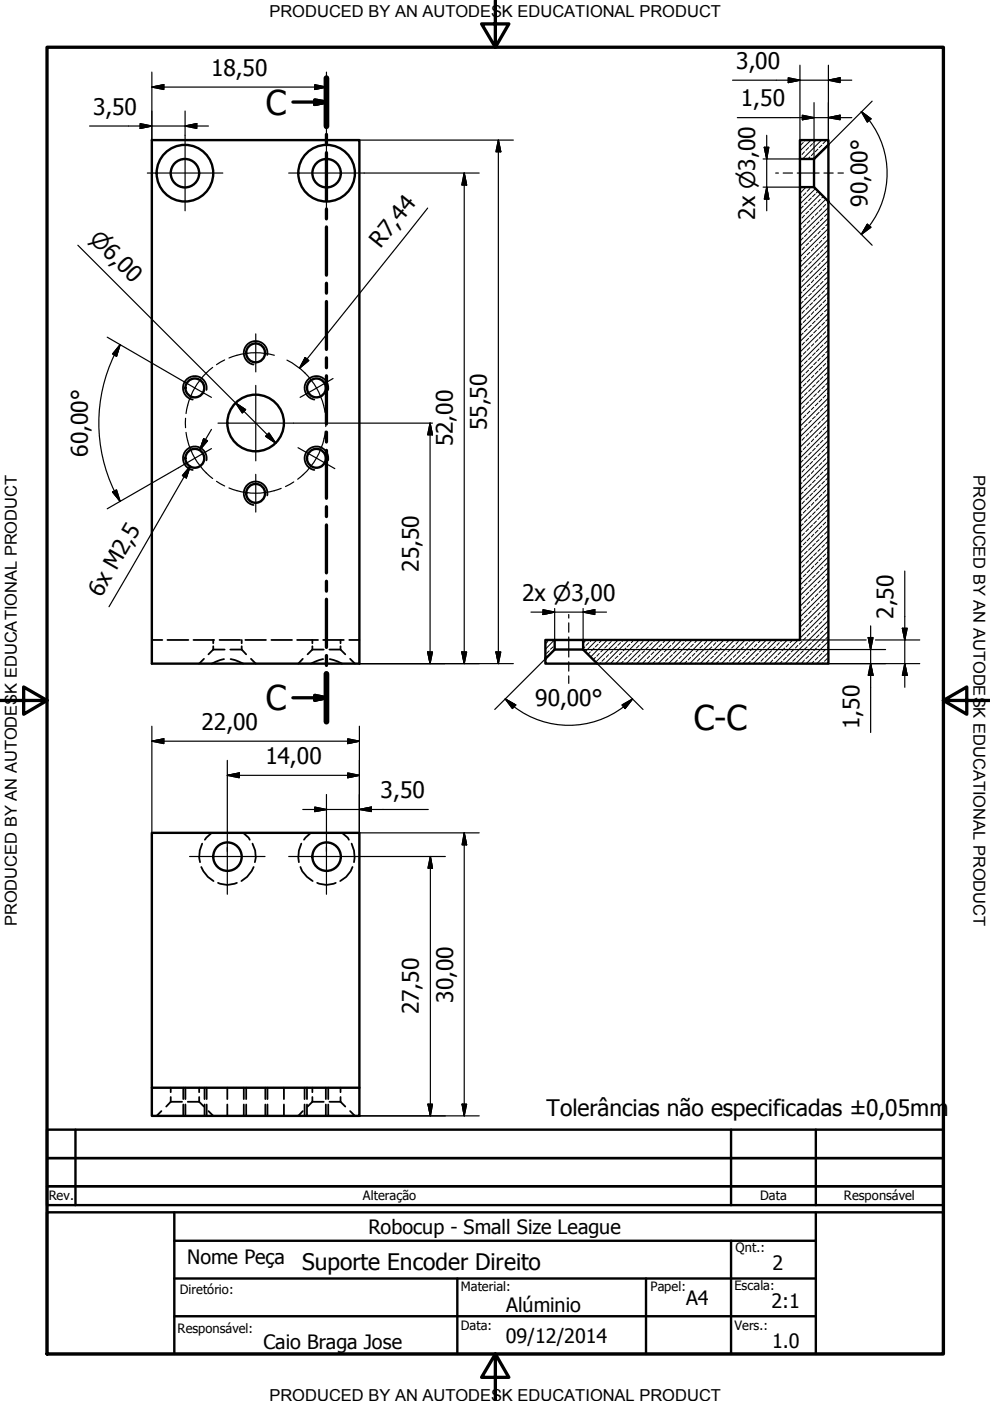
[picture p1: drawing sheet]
<svg xmlns="http://www.w3.org/2000/svg" width="210mm" height="297mm" viewBox="0 0 210 297" stroke-linecap="round" stroke-linejoin="round" font-family="sans-serif">
<!-- layer: Visible (ISO) -->
<g fill="none" stroke="#000" stroke-width=".51">
<path d="M32.2 29.7h44v111h-44zM169.6 39.7h3l3 3v98h-49l-3-3v-2h46zM169.6 29.7h6v1l-3 3h-3zM169.6 33.7v6M172.6 33.7v6M175.6 30.7v12M115.6 135.7h2v2l-2 2zM115.6 139.7v1h11M117.6 137.7h6M117.6 135.7h6M32.2 230.6h44v6h-44zM32.2 230.6v-54h44v54"/>
<circle cx="39.2" cy="36.7" r="3"/>
<circle cx="39.2" cy="36.7" r="6"/>
<circle cx="69.2" cy="36.7" r="3"/>
<circle cx="69.2" cy="36.7" r="6"/>
<circle cx="54.2" cy="74.8" r="2"/>
<circle cx="41.3" cy="97.2" r="2"/>
<circle cx="41.3" cy="82.3" r="2"/>
<circle cx="54.2" cy="89.7" r="6"/>
<circle cx="67.1" cy="97.2" r="2"/>
<circle cx="67.1" cy="82.3" r="2"/>
<circle cx="54.2" cy="104.6" r="2"/>
<circle cx="48.2" cy="181.6" r="3"/>
<circle cx="69.2" cy="181.6" r="3"/>
</g>
<!-- layer: Visible Narrow (ISO) -->
<path d="M56.7 75.3a2.51 2.51 0 0 0-2.1-2.9 2.51 2.51 0 0 0-2.9 2 2.51 2.51 0 0 0 2.1 2.9M43.8 82.7a2.51 2.51 0 0 0-2.1-2.9 2.51 2.51 0 0 0-2.9 2 2.51 2.51 0 0 0 2.1 2.9M43.8 97.6a2.51 2.51 0 0 0-2.1-2.9 2.51 2.51 0 0 0-2.9 2 2.51 2.51 0 0 0 2.1 2.9M69.6 97.6a2.51 2.51 0 0 0-2.1-2.9 2.51 2.51 0 0 0-2.9 2 2.51 2.51 0 0 0 2.1 2.9M69.6 82.7a2.51 2.51 0 0 0-2.1-2.9 2.51 2.51 0 0 0-2.9 2 2.51 2.51 0 0 0 2.1 2.9M56.7 105a2.51 2.51 0 0 0-2.1-2.9 2.51 2.51 0 0 0-2.9 2.1 2.51 2.51 0 0 0 2.1 2.9" fill="none" stroke="#000" stroke-width=".38"/>
<!-- layer: Hidden (ISO) -->
<g fill="none" stroke="#000" stroke-width=".38">
<path d="M32.2 135.7h2.2M35.5 135.7h4.4M41 135.7h4.4M43.2 139.7l-1 1M45.2 137.7h2.4M45.2 137.7l-1 1M45.2 135.7v.7M45.2 137v.7M46.5 135.7h4.4M47.5 139.7l-2.6 1M48.8 137.7h2.4M48.9 139.7l.9 .2 1.8 .8"/>
<path d="M51.2 137.7l1 1M51.2 135.7v.7M51.2 137v.7M52 135.7h4.4M53.2 139.7l1 1M57.5 135.7h4.4M63 135.7h4.4M64.2 139.7l-1 1M66.2 137.7h2.4M66.2 137.7l-1 1M66.2 135.7v.7M66.2 137v.7"/>
<path d="M68.5 139.7l-2.6 1M68.5 135.7h4.4M69.8 137.7h2.4M69.9 139.7l1.7 .6 .9 .4M72.2 137.7l1 1M72.2 135.7v.7M72.2 137v.7M74 135.7h2.2M74.2 139.7l1 1M42.9 178.9l-.5 1.4-.2 1.5 .2 1M44.9 176.6l-1.5 1.4M51.6 176.6l1.1 1 .3 .4"/>
<path d="M53.5 178.9l.6 1.4 .1 1.5-.2 1M63.9 178.9l-.5 1.4-.2 1.5 .2 1M65.9 176.6l-1.4 1.4M72.5 176.6l1.2 1 .3 .4M74.5 178.9l.6 1.4 .1 1.5-.1 1M42.7 183.8l.4 .9 1 1.2 1.2 .9M46.2 187.2a4.7 4.7 0 0 0 4 0M53.8 183.8l-.5 .9-.9 1.2-1.2 .9M63.7 183.8l.4 .9 1 1.2 1.2 .9M67.2 187.2a4.6 4.6 0 0 0 4 0M74.7 183.8l-.3 .9-1 1.2-1.3 .9M34.2 235.6l-1 1"/>
<path d="M36.2 233.6h2.4M36.2 233.6l-1 1M36.2 230.6v1M36.2 232.6v1M38.9 230.6v2.4M38.9 234.2v2.4M39.3 230.6v2.4M39.3 234.2v2.4M39.8 233.6h2.4M42.2 233.6l1 1M42.2 230.6v1M42.2 232.6v1"/>
<path d="M43.4 230.6v2.4M43.4 234.2v2.4M43.8 230.6v2.4M43.8 234.2v2.4M44.2 235.6l1 1M48.2 230.6v2.4M48.2 234.2v2.4M51.7 230.6v2.4M51.7 234.2v2.4M52.2 230.6v2.4M52.2 234.2v2.4M56.3 230.6v2.4"/>
<path d="M56.3 234.2v2.4M56.7 230.6v2.4M56.7 234.2v2.4M60.2 230.6v2.4M60.2 234.2v2.4M64.2 235.6l-1 1M64.6 230.6v2.4M64.6 234.2v2.4M65.1 230.6v2.4M65.1 234.2v2.4M66.2 230.6v1M66.2 232.6v1"/>
<path d="M66.2 233.6h2.4M66.2 233.6l-1 1M69.1 230.6v2.4M69.1 234.2v2.4M69.6 230.6v2.4M69.6 234.2v2.4M69.8 233.6h2.4M72.2 230.6v1M72.2 232.6v1M72.2 233.6l1 1M74.2 235.6l1 1"/>
</g>
<!-- layer: Section Line (ISO) -->
<g fill="none" stroke="#000" stroke-width=".7">
<path d="M69.2 16.6v10.2M62.1 21.6h7.1M66.7 21.2l2.5 .4-2.5 .5zM69.2 28.5v2.1M69.2 32.4v10.1M69.2 44.3v2.1M69.2 48.1v10.2M69.2 60.1v2.1M69.2 63.9v10.2M69.2 75.9v2.1M69.2 79.7v10.2M69.2 91.6v2.1"/>
<path d="M69.2 95.5v10.1M69.2 107.4v2.1M69.2 111.3v10.2M69.2 123.2v2.1M69.2 127v10.3M69.2 139v2.1M62.1 147.9h7.1M66.7 147.4l2.5 .5-2.5 .5zM69.2 142.9v10.1"/>
</g>
<path d="M69.2 16.6v10.2M69.2 142.9v10.1" fill="none" stroke="#000" stroke-width="1.2"/>
<path d="M66.7 22.1l2.5-.5zM66.7 21.2l2.5 .4-2.5 .5zM66.7 148.4l2.5-.5zM66.7 147.4l2.5 .5-2.5 .5z" fill="#000" stroke="#000" stroke-width=".7"/>
<!-- layer: Border (ISO) -->
<path d="M10 10h190v277.1h-190zM105 0v10l-2.9-4.9h5.8l-2.9 4.9M0 148.5h10l-5-2.8v5.7l5-2.9M200 148.5l5 2.9v-5.7l-5 2.8h10M105 287.1l2.9 4.9h-5.8l2.9-4.9v9.9" fill="none" stroke="#000" stroke-width=".7"/>
<!-- layer: Title (ISO) -->
<path d="M10 239.5h190v6h-190zM16 239.5v16M155 239.5v16M173 239.5v16M10 245.5h190v6h-190zM10 251.5h190v4h-190zM37 263.1h136M137 271.1v16" fill="none" stroke="#000" stroke-width=".51"/>
<!-- layer: Title (ANSI) -->
<path d="M10 257h190v30.1h-190zM37 257v30.1M173 257v30.1M37 279.1h136M37 271.1h136M97 271.1v16M155 263.1v24" fill="none" stroke="#000" stroke-width=".51"/>
<!-- layer: Hatch (ISO) -->
<g fill="none" stroke="#000" stroke-width=".21">
<path d="M169.7 29.7l-.1 .1M169.7 39.7l-.1 .2M169.7 33l-.1 .1M170.3 30.2l-.6 .6M170.6 32.2l-.5 .6M170.8 29.7l-.2 .2M170.9 39.7l-1.3 1.3M171.4 31.3l-.5 .6M171.7 40l-.6 .6M171.7 33.3l-.4 .4M172 29.7l-2.4 2.3M172 39.7h.1"/>
<path d="M172.3 30.5l-.6 .5M172.5 32.4l-.5 .6M172.9 40l-3.3 3.2M173 29.7l-.5 .5M173.4 31.6l-.6 .6M174.2 29.7l-4 4M174.2 30.8l-.5 .5M175.1 29.9l-.6 .6M175.6 30.5l-3.2 3.2M169.7 59.9l-.1 .2M169.7 53.2l-.1 .1M169.7 46.5l-.1 .1"/>
<path d="M170.1 55.2l-.5 .4M170.1 48.4l-.5 .5M170.1 41.7l-.5 .4M170.3 57.1l-.6 .6M170.3 50.4l-.6 .6M170.3 43.7l-.6 .5M170.6 59.1l-.5 .6M170.6 52.4l-.5 .5M170.6 45.6l-.5 .6M170.9 54.3l-.6 .6M170.9 47.6l-.6 .6M170.9 40.9l-.6 .6"/>
<path d="M171.1 56.3l-.5 .6M171.1 49.6l-.5 .6M171.1 42.8l-.5 .6M171.4 58.3l-.5 .6M171.4 51.5l-.5 .6M171.4 44.8l-.5 .5M171.7 53.5l-.6 .5M171.7 46.8l-.6 .5M172 55.5l-.6 .5M172 48.7l-.6 .6M172 42l-.6 .5M172.3 57.4l-.6 .6"/>
<path d="M172.3 50.7l-.6 .5M172.3 43.9l-.6 .6M172.5 59.4l-.5 .5M172.5 52.6l-.5 .6M172.5 45.9l-.5 .6M172.8 54.6l-.5 .6M172.8 47.9l-.5 .5M172.8 41.1l-.5 .6M173.1 56.6l-.6 .5M173.1 49.8l-.6 .6M173.1 43.1l-.6 .6M173.4 58.5l-.6 .6"/>
<path d="M173.4 51.8l-.6 .6M173.4 45.1l-.6 .5M173.4 40.6l-.3 .3M173.7 53.8l-.6 .5M173.7 47l-.6 .6M173.9 55.7l-.5 .6M173.9 49l-.5 .6M173.9 42.3l-.5 .5M174 41.1l-4.4 4.4M174.2 57.7l-.5 .6M174.2 51l-.5 .5M174.2 44.2l-.5 .6"/>
<path d="M174.5 59.7l-.6 .5M174.5 52.9l-.6 .6M174.5 46.2l-.6 .6M174.6 41.6l-.4 .4M174.8 54.9l-.6 .6M174.8 48.2l-.6 .5M175.1 56.9l-.6 .5M175.1 50.2l-.6 .5M175.1 43.4l-.6 .5M175.1 42.2l-5.5 5.5M175.4 58.9l-.6 .5M175.4 52.1l-.6 .5"/>
<path d="M175.4 45.3l-.6 .6M175.6 59.7l-6 6M175.6 57.5l-6 5.9M175.6 55.2l-6 6M175.6 52.9l-6 6.1M175.6 50.7l-6 6M175.6 48.4l-6 6.1M175.6 46.2l-6 6M175.6 44l-6 6M175.6 56.3l-.2 .3M175.6 54.1l-.5 .5M175.6 49.6l-.2 .2"/>
<path d="M175.6 47.4l-.5 .5M175.6 42.8l-.2 .3M169.7 73.4l-.1 .1M169.7 66.7l-.1 .1M170.1 75.4l-.5 .4M170.1 68.6l-.5 .5M170.1 61.9l-.5 .4M170.3 77.3l-.6 .6M170.3 70.6l-.6 .6M170.3 63.9l-.6 .5M170.6 79.3l-.5 .6M170.6 72.6l-.5 .5"/>
<path d="M170.6 65.8l-.5 .6M170.9 74.5l-.6 .6M170.9 67.8l-.6 .6M170.9 61.1l-.6 .5M171.1 76.5l-.5 .6M171.1 69.8l-.5 .5M171.1 63l-.5 .6M171.4 78.5l-.5 .5M171.4 71.7l-.5 .6M171.4 65l-.5 .6M171.7 73.7l-.6 .6M171.7 67l-.6 .5"/>
<path d="M171.7 60.2l-.6 .6M172 75.7l-.6 .5M172 68.9l-.6 .6M172 62.2l-.6 .5M172.3 77.6l-.6 .6M172.3 70.9l-.6 .5M172.3 64.2l-.6 .5M172.5 79.6l-.5 .5M172.5 72.9l-.5 .5M172.5 66.1l-.5 .6M172.8 74.8l-.5 .6M172.8 68.1l-.5 .5"/>
<path d="M172.8 61.3l-.5 .6M173.1 76.8l-.6 .5M173.1 70l-.6 .6M173.1 63.3l-.6 .6M173.4 78.7l-.6 .6M173.4 72l-.6 .6M173.4 65.3l-.6 .5M173.7 74l-.6 .5M173.7 67.2l-.6 .6M173.7 60.5l-.6 .6M173.9 75.9l-.5 .6M173.9 69.2l-.5 .6"/>
<path d="M173.9 62.5l-.5 .5M174.2 77.9l-.5 .6M174.2 71.2l-.5 .5M174.2 64.4l-.5 .6M174.5 79.9l-.6 .5M174.5 73.1l-.6 .6M174.5 66.4l-.6 .6M174.8 75.1l-.6 .6M174.8 68.4l-.6 .5M174.8 61.6l-.6 .6M175.1 77.1l-.6 .5M175.1 70.3l-.6 .6"/>
<path d="M175.1 63.6l-.6 .6M175.4 79l-.6 .6M175.4 72.3l-.6 .6M175.4 65.6l-.6 .5M175.6 79.9l-6 6M175.6 77.6l-6 6.1M175.6 75.4l-6 6M175.6 73.1l-6 6.1M175.6 70.9l-6 6M175.6 68.7l-6 6M175.6 66.4l-6 6M175.6 64.2l-6 6"/>
<path d="M175.6 62l-6 5.9M175.6 76.5l-.2 .3M175.6 74.3l-.5 .5M175.6 69.8l-.2 .2M175.6 67.5l-.5 .6M175.6 63l-.2 .3M175.6 60.8l-.5 .5M169.7 93.6l-.1 .2M169.7 86.9l-.1 .1M169.7 80.1l-.1 .2M170.1 95.6l-.5 .4M170.1 88.8l-.5 .5"/>
<path d="M170.1 82.1l-.5 .4M170.3 97.5l-.6 .6M170.3 90.8l-.6 .6M170.3 84.1l-.6 .5M170.6 99.5l-.5 .6M170.6 92.8l-.5 .5M170.6 86l-.5 .6M170.9 94.7l-.6 .6M170.9 88l-.6 .6M170.9 81.3l-.6 .5M171.1 96.7l-.5 .6M171.1 90l-.5 .5"/>
<path d="M171.1 83.2l-.5 .6M171.4 98.7l-.5 .5M171.4 91.9l-.5 .6M171.4 85.2l-.5 .6M171.7 93.9l-.6 .6M171.7 87.2l-.6 .5M171.7 80.4l-.6 .6M172 95.9l-.6 .5M172 89.1l-.6 .6M172 82.4l-.6 .6M172.3 97.8l-.6 .6M172.3 91.1l-.6 .6"/>
<path d="M172.3 84.4l-.6 .5M172.5 99.8l-.5 .6M172.5 93.1l-.5 .5M172.5 86.3l-.5 .6M172.8 95l-.5 .6M172.8 88.3l-.5 .5M172.8 81.6l-.5 .5M173.1 97l-.6 .5M173.1 90.3l-.6 .5M173.1 83.5l-.6 .6M173.4 99l-.6 .5M173.4 92.2l-.6 .6"/>
<path d="M173.4 85.5l-.6 .5M173.7 94.2l-.6 .5M173.7 87.4l-.6 .6M173.7 80.7l-.6 .6M173.9 96.1l-.5 .6M173.9 89.4l-.5 .6M173.9 82.7l-.5 .5M174.2 98.1l-.5 .6M174.2 91.4l-.5 .5M174.2 84.6l-.5 .6M174.5 93.3l-.6 .6M174.5 86.6l-.6 .6"/>
<path d="M174.8 95.3l-.6 .6M174.8 88.6l-.6 .5M174.8 81.8l-.6 .6M175.1 97.3l-.6 .5M175.1 90.5l-.6 .6M175.1 83.8l-.6 .6M175.4 99.2l-.6 .6M175.4 92.5l-.6 .6M175.4 85.8l-.6 .5M175.6 97.8l-6 6.1M175.6 95.6l-6 6M175.6 93.4l-6 6"/>
<path d="M175.6 91.1l-6 6M175.6 88.9l-6 6M175.6 86.7l-6 5.9M175.6 84.4l-6 6M175.6 82.2l-6 5.9M175.6 96.8l-.2 .2M175.6 94.5l-.5 .5M175.6 90l-.2 .3M175.6 87.7l-.5 .6M175.6 83.2l-.2 .3M175.6 81l-.5 .6M169.7 113.8l-.1 .2"/>
<path d="M169.7 107.1l-.1 .1M169.7 100.4l-.1 .1M170.1 115.8l-.5 .4M170.1 109.1l-.5 .4M170.1 102.3l-.5 .4M170.3 117.8l-.6 .5M170.3 111l-.6 .6M170.3 104.3l-.6 .5M170.6 119.7l-.5 .6M170.6 113l-.5 .5M170.6 106.2l-.5 .6M170.9 114.9l-.6 .6"/>
<path d="M170.9 108.2l-.6 .6M170.9 101.5l-.6 .5M171.1 116.9l-.5 .6M171.1 110.2l-.5 .5M171.1 103.4l-.5 .6M171.4 118.9l-.5 .5M171.4 112.1l-.5 .6M171.4 105.4l-.5 .6M171.7 114.1l-.6 .6M171.7 107.4l-.6 .5M171.7 100.6l-.6 .6M172 116.1l-.6 .5"/>
<path d="M172 109.3l-.6 .6M172 102.6l-.6 .6M172.3 118l-.6 .6M172.3 111.3l-.6 .6M172.3 104.6l-.6 .5M172.5 113.3l-.5 .5M172.5 106.5l-.5 .6M172.8 115.2l-.5 .6M172.8 108.5l-.5 .6M172.8 101.8l-.5 .5M173.1 117.2l-.6 .6M173.1 110.5l-.6 .5"/>
<path d="M173.1 103.7l-.6 .6M173.4 119.2l-.6 .5M173.4 112.4l-.6 .6M173.4 105.7l-.6 .5M173.7 114.4l-.6 .5M173.7 107.7l-.6 .5M173.7 100.9l-.6 .6M173.9 116.4l-.5 .5M173.9 109.6l-.5 .6M173.9 102.9l-.5 .5M174.2 118.3l-.5 .6M174.2 111.6l-.5 .5"/>
<path d="M174.2 104.8l-.5 .6M174.5 113.5l-.6 .6M174.5 106.8l-.6 .6M174.5 100.1l-.6 .5M174.8 115.5l-.6 .6M174.8 108.8l-.6 .5M174.8 102l-.6 .6M175.1 117.5l-.6 .5M175.1 110.7l-.6 .6M175.1 104l-.6 .6M175.4 119.4l-.6 .6M175.4 112.7l-.6 .6"/>
<path d="M175.4 106l-.6 .5M175.6 118l-6 6.1M175.6 115.8l-6 6M175.6 113.6l-6 6M175.6 111.3l-6 6M175.6 109.1l-6 6M175.6 106.9l-6 5.9M175.6 104.6l-6 6M175.6 102.3l-6 6M175.6 100.1l-6 6M175.6 117l-.2 .2M175.6 114.7l-.5 .5"/>
<path d="M175.6 110.2l-.2 .3M175.6 107.9l-.5 .6M175.6 103.5l-.2 .2M175.6 101.2l-.5 .6M116.1 136l-.5 .5M116.5 135.7h.1M116.5 138l-.6 .5M117.3 137.1l-.6 .6M117.5 135.7l-1.9 2M117.6 136.8h-.1M124 137.1l-.4 .4M124.3 135.7l-.7 .7"/>
<path d="M124.8 136.3l-.5 .5M125.2 138.2l-.5 .5M125.4 135.7l-.2 .3M126 137.4l-.6 .6M126.2 139.4l-.4 .5M126.6 135.7l-2.5 2.5M126.8 136.6l-.6 .5M127.1 138.5l-.5 .6M127.6 135.7l-.5 .6M128 137.7l-.6 .5M128.2 139.6l-.6 .6M128.8 135.7l-3.6 3.6"/>
<path d="M128.8 136.8l-.6 .6M129 138.8l-.5 .6M129.6 136l-.6 .6M129.9 135.7h.1M129.9 138l-.6 .5M130.2 139.9l-.6 .6M130.7 137.1l-.5 .6M131 139.1l-.6 .5M131.1 135.7l-4.8 4.7M131.6 136.3l-.6 .5M131.9 138.2l-.6 .6M132.1 135.7l-.2 .3"/>
<path d="M132.7 137.4l-.6 .6M133 139.4l-.6 .5M133.3 135.7l-5 5M133.5 136.6l-.5 .5M133.9 138.5l-.6 .6M134.4 135.7l-.5 .6M134.7 137.7l-.6 .5M134.9 139.6l-.5 .6M135.5 135.7l-4.9 5M135.5 136.8l-.6 .6M135.8 138.8l-.5 .6M136.3 136l-.5 .6"/>
<path d="M136.7 135.7h.1M136.7 138l-.6 .5M136.9 139.9l-.6 .6M137.5 137.1l-.6 .6M137.7 139.1l-.5 .5M137.8 135.7l-5 5M138.3 136.3l-.6 .5M138.6 138.2l-.6 .6M138.9 135.7l-.3 .3M139.4 137.4l-.5 .6M139.7 139.4l-.6 .5M140 135.7l-5 5"/>
<path d="M140.3 136.6l-.6 .5M140.6 138.5l-.6 .6M141.1 135.7l-.5 .6M141.4 137.7l-.6 .5M141.7 139.6l-.6 .6M142.2 135.7l-4.9 5M142.2 136.8l-.5 .6M142.6 138.8l-.6 .6M143.1 136l-.5 .6M143.4 135.7h.1M143.4 138l-.6 .5M143.6 139.9l-.5 .6"/>
<path d="M144.2 137.1l-.6 .6M144.5 139.1l-.5 .5M144.5 135.7l-5 5M145 136.3l-.5 .5M145.4 138.2l-.6 .6M145.6 135.7l-.2 .3M146.2 137.4l-.6 .6M146.4 139.4l-.5 .5M146.7 135.7l-5 5M147 136.6l-.6 .5M147.3 138.5l-.6 .6M147.8 135.7l-.5 .6"/>
<path d="M148.1 137.7l-.5 .5M148.4 139.6l-.6 .6M149 135.7l-5 5M149 136.8l-.6 .6M149.3 138.8l-.6 .6M149.8 136l-.5 .6M150.1 135.7h.1M150.1 138l-.6 .5M150.4 139.9l-.6 .6M150.9 137.1l-.5 .6M151.3 135.7l-5.1 5M151.3 139.1l-.6 .5"/>
<path d="M151.8 136.3l-.5 .5M152.1 138.2l-.6 .6M152.3 135.7l-.2 .3M152.9 137.4l-.6 .6M153.2 139.4l-.5 .5M153.5 135.7l-5 5M153.7 136.6l-.5 .5M154.1 138.5l-.6 .6M154.6 135.7l-.5 .6M154.9 137.7l-.6 .5M155.1 139.6l-.5 .6M155.7 135.7l-5 5"/>
<path d="M155.7 136.8l-.6 .6M156 138.8l-.6 .6M156.5 136l-.5 .6M156.8 135.7h.1M156.8 138l-.5 .5M157.1 139.9l-.6 .6M157.7 137.1l-.6 .6M158 135.7l-5 5M158 139.1l-.6 .5M158.5 136.3l-.5 .5M158.8 138.2l-.6 .6M159.1 135.7l-.3 .3"/>
<path d="M159.6 137.4l-.5 .6M160 139.4l-.6 .5M160.2 135.7l-5 5M160.5 136.6l-.5 .5M160.8 138.5l-.6 .6M161.4 135.7l-.6 .6M161.6 137.7l-.6 .5M161.9 139.6l-.5 .6M162.4 136.8l-.5 .6M162.5 135.7l-5 5M162.8 138.8l-.6 .6M163.3 136l-.5 .6"/>
<path d="M163.6 135.7h.1M163.6 138l-.6 .5M163.8 139.9l-.5 .6M164.4 137.1l-.6 .6M164.7 135.7l-5 5M164.7 139.1l-.6 .5M165.2 136.3l-.5 .5M165.5 138.2l-.5 .6M165.9 135.7l-.4 .3M166.4 137.4l-.6 .6M166.7 139.4l-.6 .5M166.9 135.7l-5 5"/>
<path d="M167.2 136.6l-.5 .5M167.5 138.5l-.6 .6M168.1 135.7l-.6 .6M168.3 137.7l-.5 .5M168.7 139.6l-.6 .6M169.2 136.8l-.5 .6M169.2 135.7l-5 5M169.5 138.8l-.6 .6M169.7 134l-.1 .2M169.7 127.3l-.1 .1M169.7 120.6l-.1 .1M170.1 136l-.6 .6"/>
<path d="M170.1 129.3l-.5 .4M170.1 122.5l-.5 .4M170.3 138l-.6 .5M170.3 131.2l-.6 .6M170.3 124.5l-.6 .6M170.6 139.9l-.5 .6M170.6 133.2l-.5 .6M170.6 126.5l-.5 .5M170.9 135.2l-.6 .5M170.9 128.4l-.6 .6M170.9 121.7l-.6 .5M171.1 137.1l-.5 .6"/>
<path d="M171.1 130.4l-.5 .5M171.1 123.6l-.5 .6M171.4 139.1l-.5 .5M171.4 132.3l-.5 .6M171.4 125.6l-.5 .6M171.7 134.3l-.6 .6M171.7 127.6l-.6 .5M171.7 120.8l-.6 .6M172 136.3l-.6 .5M172 129.5l-.6 .6M172 122.8l-.6 .6M172.3 138.2l-.6 .6"/>
<path d="M172.3 131.5l-.6 .6M172.3 124.8l-.6 .5M172.5 133.5l-.5 .5M172.5 126.7l-.5 .6M172.5 120l-.5 .6M172.8 135.4l-.5 .6M172.8 128.7l-.5 .6M172.8 122l-.5 .5M173.1 137.4l-.6 .6M173.1 130.7l-.6 .5M173.1 123.9l-.6 .6M173.4 139.4l-.6 .5"/>
<path d="M173.4 132.6l-.6 .6M173.4 125.9l-.6 .6M173.7 134.6l-.6 .6M173.7 127.9l-.6 .5M173.7 121.1l-.6 .6M173.9 136.6l-.5 .5M173.9 129.8l-.5 .6M173.9 123.1l-.5 .5M174.2 138.5l-.5 .6M174.2 131.8l-.5 .5M174.2 125.1l-.5 .5M174.5 133.8l-.6 .5"/>
<path d="M174.5 127l-.6 .6M174.5 120.3l-.6 .5M174.8 135.7l-.6 .6M174.8 129l-.6 .5M174.8 122.2l-.6 .6M175.1 137.7l-.6 .5M175.1 130.9l-.6 .6M175.1 124.2l-.6 .6M175.4 139.6l-.6 .6M175.4 132.9l-.6 .6M175.4 126.2l-.6 .5M175.6 138.3l-2.4 2.4"/>
<path d="M175.6 136l-4.7 4.7M175.6 133.8l-6.9 6.9M175.6 131.6l-9.2 9.1M175.6 129.3l-6 6M175.6 127l-6 6M175.6 124.8l-6 6M175.6 122.5l-6 6.1M175.6 120.3l-6 6M175.6 137.1l-.2 .3M175.6 134.9l-.5 .5M175.6 130.4l-.2 .3M175.6 128.2l-.5 .5"/>
<path d="M175.6 123.7l-.2 .2M175.6 121.5l-.5 .5M127.4 140.5l-.3 .2M132.1 140.2l-.5 .5M134.1 140.5l-.2 .2M138.9 140.2l-.5 .5M140.8 140.5l-.1 .2M145.6 140.2l-.5 .5M147.6 140.5l-.2 .2M152.3 140.2l-.5 .5M154.3 140.5l-.2 .2M159.1 140.2l-.5 .5"/>
<path d="M161 140.5l-.2 .2M165.8 140.2l-.4 .5M167.8 140.5l-.2 .2M172.5 140.2l-.4 .5M174.5 140.5l-.2 .2M175.6 140.5l-.1 .2"/>
</g>
<!-- layer: Dimension (ISO) -->
<g fill="none" stroke="#000" stroke-width=".25">
<path d="M32.2 18.5l2.5-.5v1zM32.2 15.3v14.4M32.2 18.5h37M66.7 18l2.5 .5-2.5 .5zM69.2 15.3v13.4M155.3 17h25.3M167.1 16.5l2.5 .5-2.5 .5zM169.6 13.8v19.9h-7.8M175.6 17l2.5-.5v1zM175.6 13.8v16.9l9.3-9.3M19 26.7h25.2M29.7 26.2l2.5 .5-2.5 .5z"/>
<path d="M39.2 26.7l2.5-.5v1zM39.2 23.5v5.2M76.2 29.7h32.6M77.2 36.7h24.4M98.4 36.7l.5 2.5h-1zM98.4 36.7v104M105.7 29.7l.5 2.5h-1zM105.7 29.7v111M156.3 24.9h24.3M161.8 39.7h7.8M162.1 31.2h.9l-.4 2.5zM162.6 39.7l.4 2.5h-.9z"/>
<path d="M162.6 28.7v16M170.1 24.4l2.5 .5-2.5 .5zM172.6 21.8v11.9M175.6 24.9l2.5-.5v1zM182.6 23.7l2.1 1.5-.8 .7zM182.6 23.7l1.7 1.9M184.3 25.6a18.4 18.4 0 0 1 0 22.3M16.5 52l42 42M90.7 44.1l-27.2 34M175.6 42.7l9.3 9.3M183.9 47.5l.8 .7-2.1 1.5zM184.3 47.9l-1.7 1.8"/>
<path d="M22.7 71.5l15.1 8.7M24.2 75.3a33.2 33.2 0 0 0 0 28.8M25.5 73.1l-.8 2.5-.8-.6zM25.5 73.1l-1.2 2.2M60.8 76.3l2.3 1.5 1.5 1.3M64.7 75.8l.8 .6-2 1.7zM37.8 99.2l-15.1 8.7M40.3 98.9l-.8 2.4-.8-.5zM43.2 93l.8 .5-1.6 1.9zM44.8 91l-2.4 4.4M50 85.5l2.1 1.4-.7 .7zM56.3 92.5l.7-.7 1.5 2.2z"/>
<path d="M62.2 89.7h29.5M91.2 89.7l.5 2.5h-1zM91.2 89.7v51M23.9 104.3l.8-.4 .8 2.4zM24.3 104.1l1.2 2.2M39.1 101.1l1.2-2.2-17.2 29.7M90.7 138.2h1l-.5 2.5zM97.9 138.2h1l-.5 2.5zM105.2 138.2h1l-.5 2.5zM112.6 129.8h16M115.1 129.3l2.5 .5-2.5 .5zM115.6 139.7l-10.7 10.7"/>
<path d="M117.6 129v6.7M123.6 129.8l2.5-.5v1zM123.6 129v6.7M123.6 137.7h64.2M169.6 135.7h14M184.1 135.2h1l-.5 2.5zM184.6 132.7v22.6M185.6 135.7h9.4M191.3 133.2h1l-.5 2.5zM191.8 121.1v24.6M32.2 157.1l2.5-.5v1.1zM32.2 154v22.6"/>
<path d="M32.2 157.1h44M73.7 156.6l2.5 .5-2.5 .6zM76.2 140.7h32.6M76.2 154v22.6h25.4M107.1 148.2l2.2 1.3-.7 .7zM107.1 148.2l1.9 1.6M109 149.8a19.1 19.1 0 0 0 23.2 0M126.6 140.7l9.7 9.7M131.9 149.5l2.2-1.3-1.6 2zM134.1 148.2l-1.9 1.6M175.6 140.7h19.4M184.6 140.7l.5 2.5h-1z"/>
<path d="M191.8 140.7l.5 2.5h-1zM48.2 164.4l2.5-.5v1zM48.2 164.4h28M48.2 161.2v19.4M64.2 171.6h26.6M66.7 171.1l2.5 .5-2.5 .5zM69.2 168.5v12.1M73.7 163.9l2.5 .5-2.5 .5zM76.2 171.6l2.5-.5v1zM98.4 176.6l.5 2.5h-.9zM98.4 176.6v60M77.2 181.6h17.2"/>
<path d="M91.2 181.6l.5 2.5h-1zM91.2 181.6v55M76.2 236.6h25.4M90.7 234.1h1l-.5 2.5zM98 234.1h.9l-.5 2.5z"/>
</g>
<g fill="#000" stroke="#000" stroke-width=".25">
<path d="M32.2 18.5l2.5-.5zM32.2 18.5l2.5-.5v1zM66.7 19l2.5-.5zM66.7 18l2.5 .5-2.5 .5zM167.1 17.5l2.5-.5zM167.1 16.5l2.5 .5-2.5 .5zM175.6 17l2.5-.5zM175.6 17l2.5-.5v1zM29.7 27.2l2.5-.5zM29.7 26.2l2.5 .5-2.5 .5zM39.2 26.7l2.5-.5zM39.2 26.7l2.5-.5v1z"/>
<path d="M98.4 36.7l.5 2.5zM98.4 36.7l.5 2.5h-1zM105.7 29.7l.5 2.5zM105.7 29.7l.5 2.5h-1zM162.1 31.2l.5 2.5zM162.1 31.2h.9l-.4 2.5zM170.1 25.4l2.5-.5zM170.1 24.4l2.5 .5-2.5 .5zM175.6 24.9l2.5-.5zM175.6 24.9l2.5-.5v1zM182.6 23.7l2.1 1.5zM182.6 23.7l2.1 1.5-.8 .7z"/>
<path d="M162.6 39.7l.4 2.5zM162.6 39.7l.4 2.5h-.9zM183.9 47.5l-1.3 2.2zM183.9 47.5l.8 .7-2.1 1.5zM25.5 73.1l-.8 2.5zM25.5 73.1l-.8 2.5-.8-.6zM64.7 75.8l-1.2 2.3zM64.7 75.8l.8 .6-2 1.7zM43.2 93l-.8 2.4zM43.2 93l.8 .5-1.6 1.9zM50 85.5l2.1 1.4zM50 85.5l2.1 1.4-.7 .7z"/>
<path d="M56.3 92.5l2.2 1.5zM56.3 92.5l.7-.7 1.5 2.2zM91.2 89.7l.5 2.5zM91.2 89.7l.5 2.5h-1zM23.9 104.3l1.6 2zM23.9 104.3l.8-.4 .8 2.4zM40.3 98.9l-.8 2.4zM40.3 98.9l-.8 2.4-.8-.5zM90.7 138.2l.5 2.5zM90.7 138.2h1l-.5 2.5zM97.9 138.2l.5 2.5zM97.9 138.2h1l-.5 2.5z"/>
<path d="M105.2 138.2l.5 2.5zM105.2 138.2h1l-.5 2.5zM115.1 130.3l2.5-.5zM115.1 129.3l2.5 .5-2.5 .5zM123.6 129.8l2.5-.5zM123.6 129.8l2.5-.5v1zM184.1 135.2l.5 2.5zM184.1 135.2h1l-.5 2.5zM191.3 133.2l.5 2.5zM191.3 133.2h1l-.5 2.5zM32.2 157.1l2.5-.5zM32.2 157.1l2.5-.5v1.1z"/>
<path d="M73.7 157.7l2.5-.6zM73.7 156.6l2.5 .5-2.5 .6zM107.1 148.2l2.2 1.3zM107.1 148.2l2.2 1.3-.7 .7zM134.1 148.2l-1.6 2zM131.9 149.5l2.2-1.3-1.6 2zM184.6 140.7l.5 2.5zM184.6 140.7l.5 2.5h-1zM191.8 140.7l.5 2.5zM191.8 140.7l.5 2.5h-1zM48.2 164.4l2.5-.5zM48.2 164.4l2.5-.5v1z"/>
<path d="M66.7 172.1l2.5-.5zM66.7 171.1l2.5 .5-2.5 .5zM73.7 164.9l2.5-.5zM73.7 163.9l2.5 .5-2.5 .5zM76.2 171.6l2.5-.5zM76.2 171.6l2.5-.5v1zM98.4 176.6l.5 2.5zM98.4 176.6l.5 2.5h-.9zM91.2 181.6l.5 2.5zM91.2 181.6l.5 2.5h-1zM90.7 234.1l.5 2.5zM90.7 234.1h1l-.5 2.5z"/>
<path d="M98 234.1l.4 2.5zM98 234.1h.9l-.5 2.5z"/>
</g>
<!-- layer: Center Mark (ISO) -->
<g fill="none" stroke="#000" stroke-width=".25">
<path d="M31.2 36.7h16M39.2 28.7v16M61.2 36.7h16M69.2 28.7v16M54.2 70.8v8.1M37.8 80.2l7 4.1M44.8 95.1l-7 4.1M46.2 89.7h16M54.2 81.7v16M63.2 94.9l7.8 4.5M70.6 80.2l-7 4.1M54.2 100.6v8"/>
<path d="M48.2 179.6v10M69.2 179.6v10M40.2 181.6h16M61.2 181.6h16"/>
</g>
<!-- layer: Centerline (ISO) -->
<g fill="none" stroke="#000" stroke-width=".25">
<path d="M164.5 36.7h.5M166.1 36.7h1.9M169 36.7h4.7M174.7 36.7h2M177.7 36.7h1.1M45.1 77.9a14.9 14.9 0 0 0-5.7 9.8M47.6 76.3l-1.7 1M58.2 75.3a14.9 14.9 0 0 0-9.7 .6M64.6 79.1a14.9 14.9 0 0 1 4.3 8.3M39.3 88.7v2M39.4 91.7a14.9 14.9 0 0 0 5.7 9.8M69 91.4a14.9 14.9 0 0 1-5.9 10.2"/>
<path d="M69 88.4l.1 2M45.9 102l1.7 1M48.5 103.5a14.9 14.9 0 0 0 11.1 0M62.3 102.2l-1.8 1M120.6 130.3v.7M120.6 132.1v1.9M120.6 135.1v4.2M120.6 140.3v2M120.6 143.3v1.6"/>
</g>
<g font-size="7.2">
<text x="56.4" y="24.3">C</text>
<text x="56.4" y="150.6">C</text>
<text x="147.1" y="154.9">C-C</text>
</g>
<g font-size="4.8">
<text x="44.8" y="16.1">18,50</text>
<text x="156.1" y="14.6">3,00</text>
<text x="157.1" y="22.5">1,50</text>
<text x="19.7" y="24.3">3,50</text>
<text x="160.1" y="46.6" transform="rotate(-90 160.1 46.6)">2x ⌀3,00</text>
<text x="183.9" y="43.8" transform="rotate(-90 183.9 43.8)">90,00°</text>
<text x="80.6" y="52.9" transform="rotate(-51 80.6 52.9)">R7,44</text>
<text x="96" y="94.7" transform="rotate(-90 96 94.7)">52,00</text>
<text x="103.3" y="91.2" transform="rotate(-90 103.3 91.2)">55,50</text>
<text x="18.6" y="96.8" transform="rotate(-90 18.6 96.8)">60,00°</text>
<text x="88.8" y="121.2" transform="rotate(-90 88.8 121.2)">25,50</text>
<text x="21.5" y="126.8" transform="rotate(-60 21.5 126.8)">6x M2,5</text>
<text x="110.7" y="127.4">2x ⌀3,00</text>
<text x="189.4" y="131.2" transform="rotate(-90 189.4 131.2)">2,50</text>
<text x="113.5" y="149.7">90,00°</text>
<text x="42.7" y="154.7">22,00</text>
<text x="182.2" y="154.5" transform="rotate(-90 182.2 154.5)">1,50</text>
<text x="56.3" y="162">14,00</text>
<text x="80.7" y="169.2">3,50</text>
<text x="88.8" y="215.1" transform="rotate(-90 88.8 215.1)">27,50</text>
<text x="96.1" y="212.6" transform="rotate(-90 96.1 212.6)">30,00</text>
<text x="115.9" y="236.7">Tolerâncias não especificadas ±0,05mm</text>
<text x="64.1" y="269.2">Suporte Encoder Direito</text>
</g>
<text font-size="4.6" x="18.7" y="50.8" transform="rotate(45 18.7 50.8)">⌀6,00</text>
<g font-size="4.2">
<text x="78.1" y="261.5">Robocup - Small Size League</text>
<text x="39.7" y="268.1">Nome Peça</text>
<text x="163.8" y="269.3">2</text>
<text x="107.3" y="278.2">Alúminio</text>
<text x="145.5" y="276.7">A4</text>
<text x="163.6" y="277.3">2:1</text>
<text x="55.9" y="286">Caio Braga Jose</text>
<text x="107.3" y="284.7">09/12/2014</text>
<text x="163.7" y="285.9">1.0</text>
</g>
<g font-size="3.5">
<text x="57.1" y="3.6">PRODUCED BY AN AUTODESK EDUCATIONAL PRODUCT</text>
<text x="206.4" y="100.7" transform="rotate(90 206.4 100.7)">PRODUCED BY AN AUTODESK EDUCATIONAL PRODUCT</text>
<text x="3.6" y="196.4" transform="rotate(-90 3.6 196.4)">PRODUCED BY AN AUTODESK EDUCATIONAL PRODUCT</text>
<text x="57.1" y="297">PRODUCED BY AN AUTODESK EDUCATIONAL PRODUCT</text>
</g>
<g font-size="2.7">
<text x="10.4" y="254.5">Rev.</text>
<text x="77" y="254.5">Alteração</text>
<text x="161.2" y="254.5">Data</text>
<text x="178.9" y="254.4">Responsável</text>
<text x="156" y="265.4">Qnt.:</text>
<text x="38.1" y="274.4">Diretório:</text>
<text x="97.7" y="273.7">Material:</text>
<text x="137.9" y="273.8">Papel:</text>
<text x="155.7" y="273.6">Escala:</text>
<text x="97.7" y="282">Data:</text>
<text x="155.7" y="282">Vers.:</text>
<text x="37.7" y="282.6">Responsável:</text>
</g>
</svg>
